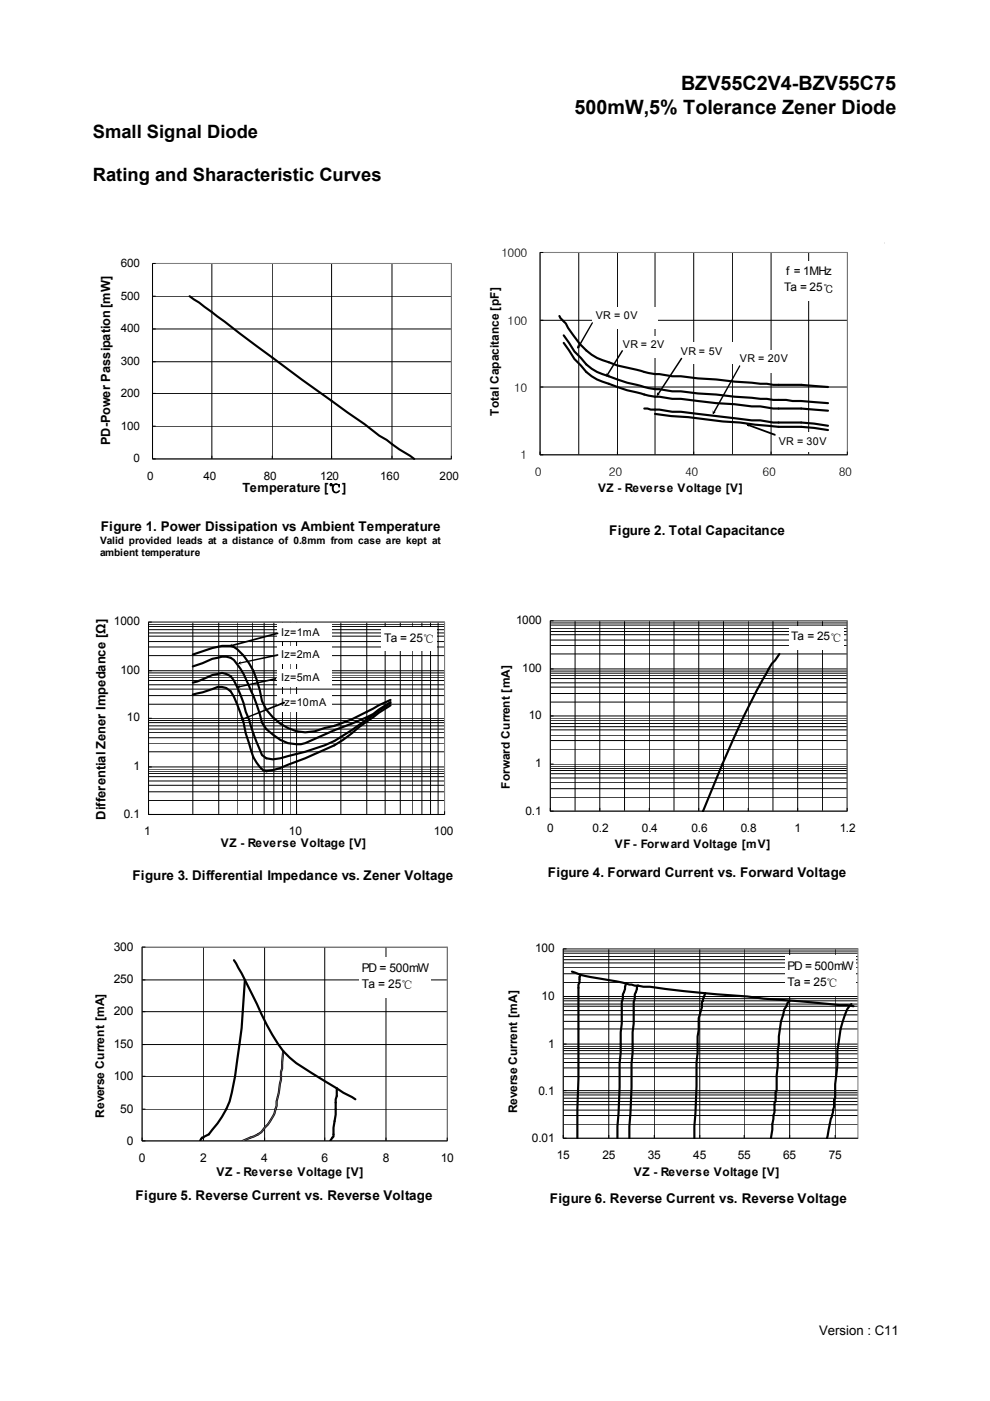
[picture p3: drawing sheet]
<svg xmlns="http://www.w3.org/2000/svg" width="210mm" height="297mm" viewBox="0 0 210 297" stroke-linecap="round" stroke-linejoin="round" font-family="sans-serif">
<path d="M187.6 51.3l.1 .1z" fill="#f1efe2"/>
<path d="M187.6 51.3l.1 .1z" fill="#9d9da1"/>
<path d="M187.6 51.4l.1 .3z" fill="#f1efe2"/>
<path d="M20.2 53.6h79.4v52.7h-79.4z" fill-rule="evenodd" fill="#fff"/>
<path d="M32.3 55.9h63.4v41.4h-63.4zM44.9 55.9v41.4M57.7 55.9v41.4M70.3 55.9v41.4M83.1 55.9v41.4M32.3 76.7h63.4M32.3 69.7h63.4M32.3 62.8h63.4M32.3 83.4h63.4M95.7 90.4h-63.4" fill="none" stroke="#000" stroke-width=".21"/>
<path d="M32.3 55.9h63.4v41.4h-63.4z" fill="none" stroke="#808080" stroke-width=".22"/>
<path d="M40.2 62.8l4.7 3.4a851.7 851.7 0 0 0 32.4 23.7l3.1 2.5 1.6 .9 2.7 2 3.2 2" fill="none" stroke="#000" stroke-width=".45"/>
<g fill="#fff">
<path d="M105.1 128.2h76.6v53.5h-76.6z" fill-rule="evenodd"/>
<path d="M116.7 131.6h63v40.4h-63z" fill-rule="evenodd"/>
</g>
<g fill="none" stroke="#000" stroke-width=".21">
<path d="M116.7 138.6h63M116.7 136.8h63M116.7 135.7h63M116.7 134.6h63M116.7 133.9h63M116.7 133.2h63M116.7 132.5h63M116.7 132.1h63M116.7 131.6h63v40.4h-63zM122 131.6v40.4M127.2 131.6v40.4M132.5 131.6v40.4"/>
<path d="M137.7 131.6v40.4M143 131.6v40.4M148.2 131.6v40.4M153.4 131.6v40.4M158.7 131.6v40.4M163.9 131.6v40.4M169.2 131.6v40.4M174.4 131.6v40.4M116.7 158.8h63M116.7 157h63M116.7 155.9h63M116.7 154.7h63"/>
<path d="M116.7 154.1h63M116.7 153.4h63M116.7 152.7h63M116.7 152.3h63M116.7 148.9h63M116.7 147h63M116.7 145.7h63M116.7 144.8h63M116.7 143.9h63M116.7 143.2h63M116.7 142.7h63M116.7 142.3h63"/>
<path d="M116.7 151.8h63M116.7 141.8h63M116.7 169h63M116.7 167.2h63M116.7 165.9h63M116.7 164.9h63M116.7 164h63M116.7 163.4h63M116.7 162.9h63M116.7 162.5h63M116.7 162h63"/>
</g>
<path d="M116.7 131.6h63v40.4h-63z" fill="none" stroke="#808080" stroke-width=".23"/>
<path d="M165.3 138.6l-.9 1.4-.7 .7a155.8 155.8 0 0 0-10.5 21.3l-4.1 10.1" fill="none" stroke="#000" stroke-width=".45"/>
<g fill="#fff">
<path d="M167.4 132.8h11.6v4.9h-11.6z" fill-rule="evenodd"/>
<path d="M19 197.1h77.9v54.3h-77.9z" fill-rule="evenodd"/>
<path d="M30.1 200.8h64.8v41.1h-64.8z" fill-rule="evenodd"/>
</g>
<path d="M30.1 214.5h64.8M30.1 207.8h64.8M30.1 200.8h64.8v41.1h-64.8zM43.1 200.8v41.1M56.1 200.8v41.1M68.9 200.8v41.1M81.9 200.8v41.1M30.1 235.2h64.8M30.1 228.2h64.8M30.1 221.5h64.8" fill="none" stroke="#000" stroke-width=".21"/>
<path d="M30.1 200.8h64.8v41.1h-64.8z" fill="none" stroke="#808080" stroke-width=".23"/>
<path d="M49.6 203.6l2.3 4.2M51.9 207.8a164.5 164.5 0 0 1-2.7 23.9 19.9 19.9 0 0 1-4.9 8.8l-1.4 .7-.5 .7M51.9 207.8l2.6 5.1a49 49 0 0 0 5.6 10M60.1 222.9l2.7 2.5 8.6 5.3M60.1 222.9l-.3 3.7-.2 .7v1.6l-.9 4.6v1a10.9 10.9 0 0 1-4 6l-3.2 1.4M71.4 230.7l-.2 3.8a14.2 14.2 0 0 1-.5 4.6v1.9l-.7 .9M71.4 230.7l4 2.4" fill="none" stroke="#000" stroke-width=".46"/>
<path d="M60.1 222.9l-.3 3.7-.2 .7v1.6l-.9 4.6v1a10.9 10.9 0 0 1-4 6l-3.2 1.4" fill="none" stroke="#800080" stroke-width=".23"/>
<g fill="#fff">
<path d="M76.3 202.9h15.1v8.6h-15.1z" fill-rule="evenodd"/>
<path d="M106.6 197.5h77.4v53.9h-77.4z" fill-rule="evenodd"/>
<path d="M119.5 201.2h62.5v40.1h-62.5z" fill-rule="evenodd"/>
</g>
<g fill="none" stroke="#000" stroke-width=".21">
<path d="M119.5 218.2h62.5M119.5 216.6h62.5M119.5 215.2h62.5M119.5 214.3h62.5M119.5 213.3h62.5M119.5 212.9h62.5M119.5 212.2h62.5M119.5 211.7h62.5M119.5 208.3h62.5M119.5 206.5h62.5M119.5 205.1h62.5M119.5 204.2h62.5"/>
<path d="M119.5 203.5h62.5M119.5 202.8h62.5M119.5 202.1h62.5M119.5 201.6h62.5M119.5 211.3h62.5M129.1 201.2v40.1M138.8 201.2v40.1M148.4 201.2v40.1M157.8 201.2v40.1M167.5 201.2v40.1M177.1 201.2v40.1M182 201.2h-62.5v40.1h62.5"/>
<path d="M119.5 238.3h62.5M119.5 236.5h62.5M119.5 235.4h62.5M119.5 234.2h62.5M119.5 233.5h62.5M119.5 232.8h62.5M119.5 232.2h62.5M119.5 231.7h62.5M119.5 228.3h62.5M119.5 226.4h62.5M119.5 225.3h62.5M119.5 224.4h62.5"/>
<path d="M119.5 223.4h62.5M119.5 222.7h62.5M119.5 222.3h62.5M119.5 221.8h62.5M119.5 231.2h62.5M119.5 221.4h62.5"/>
</g>
<path d="M119.5 201.2h62.5v40.1h-62.5z" fill="none" stroke="#808080" stroke-width=".23"/>
<path d="M121.3 206l1.8 .7M123.1 206.7l9.7 1.8M123.1 206.7l-.2 .4v1.2l-.2 .5v19.9l-.2 6.4v6.2M132.8 208.5l1.8 .5h.7M132.8 208.5l-.2 1.2a2.84 2.84 0 0 0-.5 2l-.2 .7v4.6l-.2 1.8v4.4l-.3 2.3a119.9 119.9 0 0 1-.4 13.3v2.5M135.3 209l14.3 1.6M135.3 209l-.2 .2v.5l-.5 1.1v.9l-.2 .7v4.6l-.2 1.8v4.4l-.3 2.3a119.9 119.9 0 0 1-.4 13.3v2.5M149.6 210.6l-.5 1.1v.5l-.2 .2a5.1 5.1 0 0 1-.5 2.8l-.2 .7v2.5l-.2 1.4v3.4l-.3 2.1a125.3 125.3 0 0 1-.4 13.5v2.5M149.6 210.6l28.5 2.5h1.6l1.3 .2M167.5 212.2l-.5 .4-.7 1.4-.2 1.2a20.4 20.4 0 0 0-.9 6.2l-.2 1.3-.3 8.5-.2 .3v2l-.2 .3v2l-.3 .7-.5 4.9M180.6 212.9a4.2 4.2 0 0 0-1.4 2.3l-.9 3-.7 4.5v1.7a23.6 23.6 0 0 1-.5 5.5v2.9l-.2 .3v1.6l-.7 2.5-.8 4.2" fill="none" stroke="#000" stroke-width=".46"/>
<g fill="#fff">
<path d="M166.6 202.6h14.9v8.4h-14.9z" fill-rule="evenodd"/>
<path d="M102.7 51.3h79.3v54.9h-79.3z" fill-rule="evenodd"/>
</g>
<path d="M114.5 53.5h65.2v42.9h-65.2zM122.8 53.5v42.9M131 53.5v42.9M138.9 53.5v42.9M147.1 53.5v42.9M155.3 53.5v42.9M163.5 53.5v42.9M171.5 53.5v42.9M179.7 67.9h-65.2M114.5 82.1h65.2" fill="none" stroke="#000" stroke-width=".21"/>
<path d="M114.5 53.5h65.2v42.9h-65.2z" fill="none" stroke="#808080" stroke-width=".23"/>
<path d="M118.7 67l.2 .5 1.1 1.1a17.3 17.3 0 0 0 6.6 7.3l1.2 .5a35.8 35.8 0 0 0 8.2 2.2 11.1 11.1 0 0 0 3.8 .7l2.8 .5h1.8l3.7 .4 11.3 .9a66 66 0 0 0 10.5 .5l5.7 .5M119.6 71.1l2.2 3.4 1.4 1.4a9.8 9.8 0 0 0 5.9 3.9 41.9 41.9 0 0 0 7.6 2.3l5.9 .9h1.8l3.7 .4 3.8 .2 9.4 1h1.3l1.4 .2h2.7l1.4 .2h1.8l5.7 .5M119.6 72.7l2.2 3.4 1.4 1.4a9.7 9.7 0 0 0 5.9 3.9 40.8 40.8 0 0 0 7.6 2.2l2.2 .5h.9l2.8 .5h1.8l7.5 .9 3.9 .2 3.6 .5h1.9a37.3 37.3 0 0 0 8.6 .4l5.7 .5M136.7 86.6h.6l.7 .2a13.8 13.8 0 0 1 4.6 .5h1.8l15 1.8h1.9a36.8 36.8 0 0 0 8.6 .5l5.7 .7M138.9 87.8l14.4 1.6 3.6 .2 3.2 .4a70.7 70.7 0 0 0 9.8 .5l5.7 .7" fill="none" stroke="#000" stroke-width=".46"/>
<path d="M165.8 55.4h11.6v8.4h-11.6z" fill-rule="evenodd" fill="#fff"/>
<path d="M125.7 65.1h13.9v4.5h-13.9z" fill="#fff"/>
<path d="M125.5 68.4l.1-.1 .2 .1-3 5.3-.2 .1v-.3zM122.5 73.1l.1 .5 .6-.1-.7 .4z" fill="#000"/>
<path d="M131.3 71.2h13.9v4.6h-13.9z" fill="#fff"/>
<path d="M131.9 74.3h.2v.2l-3.3 5.2-.1-.3zM128.7 79l.1 .5 .6-.1-.8 .5z" fill="#000"/>
<path d="M143.6 72.6h13.9v4.5h-13.9z" fill="#fff"/>
<path d="M144.4 75.9l.3 .2-5 7.7h-.2l-.1-.2zM139.4 83.1l.2 .6 .5-.2-.8 .4z" fill="#000"/>
<path d="M156.1 74.2h13.9v4.8h-13.9z" fill="#fff"/>
<path d="M156.8 77.5l.2 .2-5.5 9.9-.2 .1v-.3zM151.2 87l.1 .5 .6-.2-.7 .5z" fill="#000"/>
<path d="M164.4 91.7h13.4v4.1h-13.4z" fill="#fff"/>
<path d="M158.4 90l.2-.1 5.9 2.1v.3l-.2 .1-5.8-2.2zM158.3 89.9l.8-.1-.5 .3 .3 .5z" fill="#000"/>
<g fill="#fff">
<path d="M20.7 128.2h76.3v53.4h-76.3z" fill-rule="evenodd"/>
<path d="M31.5 131.9h62.8v40.8h-62.8z" fill-rule="evenodd"/>
</g>
<g fill="none" stroke="#000" stroke-width=".21">
<path d="M31.5 139h62.8M31.5 137.2h62.8M31.5 136h62.8M31.5 134.9h62.8M31.5 134.2h62.8M31.5 133.5h62.8M31.5 132.8h62.8M31.5 132.4h62.8M31.5 131.9h62.8v40.8h-62.8zM40.9 131.9v40.8M46.4 131.9v40.8M50.3 131.9v40.8"/>
<path d="M53.5 131.9v40.8M56 131.9v40.8M58.1 131.9v40.8M59.9 131.9v40.8M61.5 131.9v40.8M62.9 131.9v40.8M72.3 131.9v40.8M77.8 131.9v40.8M81.7 131.9v40.8M84.9 131.9v40.8M87.4 131.9v40.8M89.5 131.9v40.8"/>
<path d="M91.3 131.9v40.8M92.9 131.9v40.8M31.5 159.4h62.8M31.5 157.6h62.8M31.5 156.4h62.8M31.5 155.3h62.8M31.5 154.6h62.8M31.5 153.9h62.8M31.5 153.2h62.8M31.5 152.8h62.8M31.5 149.3h62.8M31.5 147.5h62.8"/>
<path d="M31.5 146.1h62.8M31.5 145.2h62.8M31.5 144.3h62.8M31.5 143.6h62.8M31.5 143.1h62.8M31.5 142.7h62.8M31.5 152.3h62.8M31.5 142.2h62.8M31.5 169.7h62.8M31.5 167.9h62.8M31.5 166.5h62.8M31.5 165.6h62.8"/>
<path d="M31.5 164.7h62.8M31.5 164h62.8M31.5 163.5h62.8M31.5 163.1h62.8M94.3 162.6h-62.8"/>
</g>
<path d="M31.5 131.9h62.8v40.8h-62.8z" fill="none" stroke="#808080" stroke-width=".23"/>
<path d="M40.9 138.8l2.1-.7a11.3 11.3 0 0 1 5.9-1.2l.7 .3a14.8 14.8 0 0 1 5.5 9.1 9.7 9.7 0 0 0 6 8.1 8.7 8.7 0 0 0 7.8 0 36.8 36.8 0 0 0 11.4-4.9l2.5-1.1M40.9 141.3l2.1-.7a12.2 12.2 0 0 1 5-1.4l.9 .3 .7 .4a19.2 19.2 0 0 1 3.7 6.7 32.2 32.2 0 0 1 2.3 6.6l.9 1.4 1.4 1.1a7.2 7.2 0 0 0 8.9 .9l11-4.5 1.4-.7 1.1-.9 2.5-1.6M40.9 144.7l.9-.2 3.2-1.4 1.2-.2a2.85 2.85 0 0 1 3.4 1.4 27.6 27.6 0 0 1 2.5 6.6l.7 1.6 1.6 4.8 1.2 2.8 .9 .7 1.4 .2 1.6-.2 3.4-.9a31.2 31.2 0 0 0 13.3-6.2l4.1-3 2.5-1.6M40.9 147.3a22.4 22.4 0 0 0 5.3-1.7 3 3 0 0 1 3.4 2.1 33.3 33.3 0 0 1 2.5 7.8l.7 2.1a9.6 9.6 0 0 0 3 5.7l.7 .2 3-.7 7.3-2.9a25.4 25.4 0 0 0 9.4-5.8l4.1-3 2.5-1.6" fill="none" stroke="#000" stroke-width=".46"/>
<path d="M81 133h11.7v5.1h-11.7z" fill-rule="evenodd" fill="#fff"/>
<g fill="#fff">
<path d="M58.9 147.1h11.5v3.7h-11.5z"/>
<path d="M58.9 141.9h11.5v3.6h-11.5z"/>
<path d="M58.9 137h11.5v3.7h-11.5z"/>
<path d="M58.9 132.2h11.5v3.7h-11.5z"/>
</g>
<g fill="#000">
<path d="M48.9 136.7l10-2.6 .1 .2v.1l-10 2.7-.2-.2zM48.6 137l.7-.6-.4 .5 .6 .3z"/>
<path d="M50.7 140.5l8.2-1.8 .1 .2v.1l-8.3 1.8zM50.4 140.7l.8-.6-.4 .5 .5 .3z"/>
<path d="M50.5 145.6l7.9-1.9 .2 .2-.1 .2-7.9 1.7h-.1zM50.2 145.8l.7-.6-.3 .5 .5 .3z"/>
<path d="M51.3 152.4l8.9-3.6 .3 .1-.1 .2-8.9 3.5h-.1zM51.1 152.6l.6-.6-.2 .5 .5 .2z"/>
</g>
<g fill="#fff">
<path d="M18.6 108.8h77.6v12.4h-77.6z"/>
<path d="M112.4 109.5h71.1v6.3h-71.1z"/>
<path d="M21.6 250.5h77.6v6.4h-77.6z"/>
<path d="M109.4 251.1h77.6v6.4h-77.6z"/>
<path d="M24.9 182.6h74.4v6.5h-74.4z"/>
<path d="M112.4 181.9h71.1v6.3h-71.1z"/>
</g>
<g font-size="4.2">
<text x="144.4" y="19.1">BZV55C2V4-BZV55C75</text>
<text x="121.9" y="24.3">500mW,5% Tolerance Zener Diode</text>
</g>
<g font-size="3.9">
<text x="19.7" y="29.3">Small Signal Diode</text>
<text x="19.7" y="38.4">Rating and Sharacteristic Curves</text>
</g>
<g font-size="2.8">
<text x="21.4" y="112.6">Figure 1. Power Dissipation vs Ambient Temperature</text>
<text x="129.2" y="113.4">Figure 2. Total Capacitance</text>
<text x="116.2" y="185.9">Figure 4. Forward Current vs. Forward Voltage</text>
<text x="28.1" y="186.6">Figure 3. Differential Impedance vs. Zener Voltage</text>
<text x="28.7" y="254.5">Figure 5. Reverse Current vs. Reverse Voltage</text>
<text x="116.6" y="255">Figure 6. Reverse Current vs. Reverse Voltage</text>
<text x="173.7" y="283">Version : C11</text>
</g>
<g font-size="2.7">
<text x="23.3" y="94.4" transform="rotate(-90 23.3 94.4)">PD-Power Passipation [mW]</text>
<text x="51.4" y="104.2">Temperature [℃]</text>
<text x="22.4" y="173.9" transform="rotate(-90 22.4 173.9)">Differential Zener Impedance [Ω]</text>
</g>
<g font-size="2.6">
<text x="24.1" y="201.6">300</text>
<text x="24.1" y="208.5">250</text>
<text x="76.8" y="209.5">Ta = 25℃</text>
<text x="76.8" y="206">PD = 500mW</text>
<text x="24.1" y="215.2">200</text>
<text x="24.1" y="222.2">150</text>
<text x="24.1" y="229">100</text>
<text x="22.1" y="237" transform="rotate(-90 22.1 237)">Reverse Current [mA]</text>
<text x="25.5" y="236">50</text>
<text x="26.9" y="242.7">0</text>
<text x="29.5" y="246.4">0</text>
<text x="42.5" y="246.4">2</text>
<text x="45.9" y="249.4">VZ - Reverse Voltage [V]</text>
<text x="55.4" y="246.4">4</text>
<text x="68.2" y="246.4">6</text>
<text x="81.2" y="246.4">8</text>
<text x="93.5" y="246.4">10</text>
</g>
<g font-size="2.5">
<text x="25.6" y="56.6">600</text>
<text x="106.3" y="54.5">1000</text>
<text x="166.8" y="58.3">f = 1MHz</text>
<text x="25.6" y="63.6">500</text>
<text x="166.3" y="61.8">Ta = 25℃</text>
<text x="25.6" y="70.5">400</text>
<text x="107.7" y="68.9">100</text>
<text x="25.6" y="77.4">300</text>
<text x="109.1" y="83.1">10</text>
<text x="25.6" y="84.1">200</text>
<text x="105.8" y="88.2" transform="rotate(-90 105.8 88.2)">Total Capacitance [pF]</text>
<text x="25.6" y="91.1">100</text>
<text x="28.3" y="98">0</text>
<text x="31.2" y="101.7">0</text>
<text x="43.2" y="101.7">40</text>
<text x="55.9" y="101.7">80</text>
<text x="67.9" y="101.7">120</text>
<text x="80.7" y="101.7">160</text>
<text x="93.2" y="101.7">200</text>
<text x="110.4" y="97.4">1</text>
<text x="113.4" y="100.9">0</text>
<text x="129.1" y="100.9">20</text>
<text x="145.3" y="100.9">40</text>
<text x="161.7" y="100.9">60</text>
<text x="177.9" y="100.9">80</text>
<text x="126.9" y="104.2">VZ - Reverse Voltage [V]</text>
<text x="24.1" y="132.6">1000</text>
<text x="81.5" y="136">Ta = 25</text>
<text x="89.7" y="136.3">℃</text>
<text x="109.4" y="132.3">1000</text>
<text x="167.8" y="135.8">Ta = 25℃</text>
<text x="25.6" y="142.9">100</text>
<text x="110.8" y="142.5">100</text>
<text x="26.9" y="153">10</text>
<text x="112.2" y="152.5">10</text>
<text x="28.3" y="163.3">1</text>
<text x="108.1" y="167.2" transform="rotate(-90 108.1 167.2)">Forward Current [mA]</text>
<text x="113.5" y="162.7">1</text>
<text x="26.3" y="173.4">0.1</text>
<text x="111.5" y="172.7">0.1</text>
<text x="30.6" y="177">1</text>
<text x="46.8" y="179.5">VZ - Reverse Voltage [V]</text>
<text x="61.3" y="177">10</text>
<text x="92" y="177">100</text>
<text x="116.1" y="176.3">0</text>
<text x="125.7" y="176.3">0.2</text>
<text x="130.4" y="179.7">VF - Forward Voltage [mV]</text>
<text x="136.1" y="176.3">0.4</text>
<text x="146.6" y="176.3">0.6</text>
<text x="157.1" y="176.3">0.8</text>
<text x="168.5" y="176.3">1</text>
<text x="178.1" y="176.3">1.2</text>
<text x="113.5" y="201.9">100</text>
<text x="167" y="209.1">Ta = 25℃</text>
<text x="167" y="205.7">PD = 500mW</text>
<text x="114.8" y="212">10</text>
<text x="116.3" y="222.1">1</text>
<text x="114.2" y="232.1">0.1</text>
<text x="109.7" y="236" transform="rotate(-90 109.7 236)">Reverse Current [mA]</text>
<text x="112.8" y="242.2">0.01</text>
<text x="118.1" y="245.8">15</text>
<text x="127.8" y="245.8">25</text>
<text x="137.4" y="245.8">35</text>
<text x="147" y="245.8">45</text>
<text x="156.5" y="245.8">55</text>
<text x="166.1" y="245.8">65</text>
<text x="175.8" y="245.8">75</text>
<text x="134.4" y="249.4">VZ - Reverse Voltage [V]</text>
</g>
<g font-size="2.3">
<text x="126.4" y="67.6">VR = 0V</text>
<text x="132.1" y="73.8">VR = 2V</text>
<text x="144.4" y="75.2">VR = 5V</text>
<text x="156.9" y="76.8">VR = 20V</text>
<text x="165.2" y="94.3">VR = 30V</text>
<text x="59.7" y="134.8">Iz=1mA</text>
<text x="59.7" y="139.6">Iz=2mA</text>
<text x="59.7" y="149.7">Iz=10mA</text>
<text x="59.7" y="144.5">Iz=5mA</text>
</g>
<g font-size="2.2">
<text x="21.2" y="117.9">ambient temperature</text>
<text x="21.2" y="115.3">Valid provided leads at a distance of 0.8mm from case are kept at</text>
</g>
</svg>
